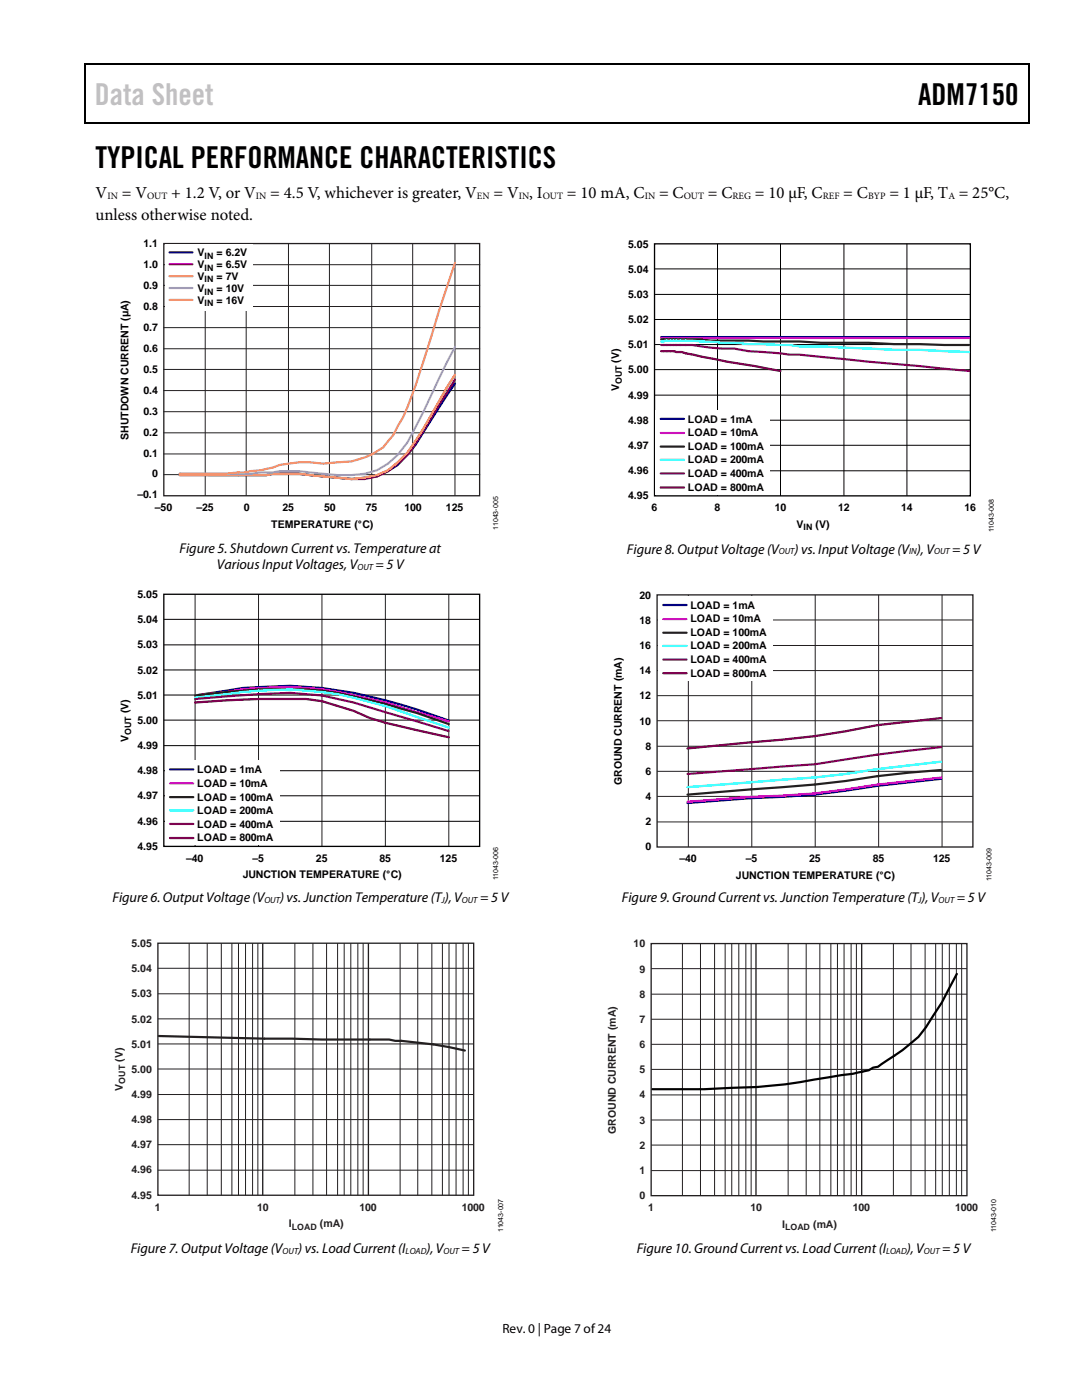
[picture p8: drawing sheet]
<svg xmlns="http://www.w3.org/2000/svg" width="216mm" height="279mm" viewBox="0 0 216 279" stroke-linecap="round" stroke-linejoin="round" font-family="sans-serif">
<path d="M16.9 12.7h.2v1h-.2zM16.9 12.7h.2v.3h-.2zM82.5 12.7h.3v.3h-.3zM205.1 12.7h.3v1h-.3zM205.1 12.7h.3v.3h-.3zM16.9 24.4h.2v.2h-.2zM82.3 24.4h.2v.2h-.2zM205.1 24.4h.3v.2h-.3z" fill="#000"/>
<path d="M17 13.7v10.7M17.1 12.8h65.4M82.8 12.8h122.3M205.2 13.7v10.7M17.1 24.5h188" fill="none" stroke="#000" stroke-width=".25"/>
<path d="M32.7 48.6h63v50.3h-63z" fill="none" stroke="#231f20" stroke-width=".26"/>
<g fill="none" stroke="#231f20" stroke-width=".2">
<path d="M32.7 57h63M32.7 52.8h63M41 48.6v50.3M49.1 48.6v50.3M57.6 48.6v50.3M65.7 48.6v50.3M74.2 48.6v50.3M82.3 48.6v50.3M90.8 48.6v50.3M32.7 77.9h63M32.7 73.7h63M32.7 69.6h63"/>
<path d="M32.7 65.4h63M32.7 61.2h63M32.7 94.7h63M32.7 90.6h63M32.7 86.4h63M32.7 82.2h63"/>
</g>
<path d="M90.8 76.5l-7.9 12.3-1.6 2-1.9 2-2 1.2-2.2 1.1-5.1 .5-5.6-.5a46.7 46.7 0 0 0-10.1-.6 29.9 29.9 0 0 1-6.9 .3h-11.6" fill="none" stroke="#000080" stroke-width=".44"/>
<path d="M90.8 75.8l-7.9 12.8a17.5 17.5 0 0 1-7.7 6.5l-2.4 .5h-2.7l-5.6-.5a46.7 46.7 0 0 0-10.1-.6 29.9 29.9 0 0 1-6.9 .3h-5.7l-5.9-.3" fill="none" stroke="#800080" stroke-width=".44"/>
<path d="M90.8 74.8l-1.6 2.4a107.6 107.6 0 0 1-7.9 13.1l-1.9 2-2 1.5a16.7 16.7 0 0 1-10.1 1.5l-2.8-.2a46.7 46.7 0 0 0-10.1-.6 29.9 29.9 0 0 1-6.9 .3h-11.6" fill="none" stroke="#f90" stroke-width=".44"/>
<path d="M90.8 69.3l-1.6 2.9a232.6 232.6 0 0 1-7.9 16.1 12.9 12.9 0 0 1-11.2 6.5 84.9 84.9 0 0 1-10.4-.8h-3.9l-1.4 .3h-2.3l-2.1 .2h-14.1" fill="none" stroke="#99f" stroke-width=".44"/>
<path d="M90.8 52.5l-3.2 9.5a218.5 218.5 0 0 1-7.2 21.3l-1.9 3.5-2 2.5a15 15 0 0 1-9.2 3l-2.8 .2a20.4 20.4 0 0 0-10.1 .8l-2.3 .5-2.1 .2-1.2 .3a97.2 97.2 0 0 1-12.9 .2" fill="none" stroke="#ff8080" stroke-width=".44"/>
<path d="M32.9 48.8h17.5v13.2h-17.5z" fill="#fff"/>
<path d="M33.8 50.4h4.6" fill="none" stroke="#000080" stroke-width=".44"/>
<path d="M33.8 52.7h4.6" fill="none" stroke="#800080" stroke-width=".44"/>
<path d="M33.8 55.1h4.6" fill="none" stroke="#f90" stroke-width=".44"/>
<path d="M33.8 57.5h4.6" fill="none" stroke="#99f" stroke-width=".44"/>
<path d="M33.8 59.9h4.6" fill="none" stroke="#ff8080" stroke-width=".44"/>
<path d="M38.9 118.6v50.3M51.6 118.6v50.3M64.2 118.6v50.3M76.9 118.6v50.3M89.6 118.6v50.3" fill="none" stroke="#231f20" stroke-width=".2"/>
<path d="M32.7 118.6h63v50.3h-63z" fill="none" stroke="#000" stroke-width=".26"/>
<path d="M32.7 128.7h63M32.7 123.6h63M32.7 138.7h63M32.7 133.7h63M32.7 158.8h63M32.7 153.8h63M32.7 148.8h63M32.7 143.7h63M32.7 163.9h63" fill="none" stroke="#000" stroke-width=".2"/>
<path d="M32.9 151.8h22.9v16.9h-22.9z" fill="#fff"/>
<path d="M38.9 138.8l9.5-1.5 3.2-.2a74.4 74.4 0 0 1 28.5 3.5l9.5 3.2M33.9 153.5h4.7" fill="none" stroke="#000080" stroke-width=".44"/>
<path d="M38.9 138.8l6.4-.7a61.5 61.5 0 0 1 25.3 .7l6.3 1.4 12.7 3.8M33.9 156.4h4.7" fill="none" stroke="#f0f" stroke-width=".44"/>
<path d="M38.9 138.8a137.8 137.8 0 0 1 22.2-1.2l3.1 .2a126.4 126.4 0 0 1 25.4 6.7M33.9 159.1h4.7M31.7 206.8l32.5 .7h13.4l1.3 .2a70.8 70.8 0 0 1 13.9 2" fill="none" stroke="#231f20" stroke-width=".44"/>
<path d="M38.9 139.2l9.5-1.1a57.3 57.3 0 0 1 15.8 0 83.5 83.5 0 0 1 19 5l6.4 2.1M33.9 161.7h4.7" fill="none" stroke="#0ff" stroke-width=".44"/>
<path d="M38.9 139.5l12.7-1 6.3-.2 6.3 .5 6.4 1.4 6.3 1.9M76.9 142.1l12.7 3.8M33.9 164.4h4.7" fill="none" stroke="#800080" stroke-width=".44"/>
<path d="M38.9 140.2a199.9 199.9 0 0 1 22.2-.7l3.1 .4 6.4 2 3.1 1.4 3.2 .9M76.9 144.2l12.7 2.9M33.9 167.2h4.7" fill="none" stroke="#800000" stroke-width=".44"/>
<g fill="none" stroke="#231f20" stroke-width=".2">
<path d="M31.5 198.3h63M31.5 193.2h63M37.7 188.2v50.3M41.3 188.2v50.3M44.2 188.2v50.3M46.3 188.2v50.3M47.6 188.2v50.3M49 188.2v50.3M50.4 188.2v50.3M51.5 188.2v50.3M58.8 188.2v50.3M62.4 188.2v50.3"/>
<path d="M65.2 188.2v50.3M67.4 188.2v50.3M68.7 188.2v50.3M70 188.2v50.3M71.4 188.2v50.3M72.5 188.2v50.3M79.8 188.2v50.3M83.4 188.2v50.3M86.2 188.2v50.3M88.3 188.2v50.3M89.6 188.2v50.3M91 188.2v50.3"/>
<path d="M92.4 188.2v50.3M93.5 188.2v50.3M31.5 218.4h63M31.5 213.3h63M31.5 208.3h63M31.5 203.3h63M31.5 233.5h63M31.5 228.4h63M31.5 223.4h63"/>
</g>
<path d="M31.5 188.2h63v50.3h-63zM52.4 188.2v50.3M73.5 188.2v50.3" fill="none" stroke="#231f20" stroke-width=".26"/>
<path d="M130.6 48.7h63v50.3h-63z" fill="none" stroke="#000" stroke-width=".26"/>
<g fill="none" stroke="#000" stroke-width=".2">
<path d="M130.6 53.7h63M130.6 58.8h63M143.2 48.7v50.3M155.7 48.7v50.3M168.4 48.7v50.3M181 48.7v50.3M130.6 63.8h63M130.6 68.8h63M130.6 73.8h63M130.6 78.9h63M130.6 83.9h63M130.6 88.9h63"/>
<path d="M130.6 94h63"/>
</g>
<path d="M130.8 81.8h22.9v16.9h-22.9z" fill="#fff"/>
<path d="M131.9 67.3h61.5M131.8 83.6h4.7" fill="none" stroke="#000080" stroke-width=".44"/>
<path d="M131.9 67.4h61.5M131.8 86.4h4.7" fill="none" stroke="#f0f" stroke-width=".44"/>
<path d="M131.9 67.7h7.9l2 .3h7.5l3 .1h7.2l4.3 .3h9.5l5.1 .3 15 .2M131.8 89.1h4.7" fill="none" stroke="#231f20" stroke-width=".44"/>
<path d="M131.9 68.1h.5l.2-.1h1.2a82.9 82.9 0 0 1 10.2 .4l13.6 .5 1.9 .2h4.3l14.6 .7h5.1l9.9 .5M131.8 91.8h4.7" fill="none" stroke="#0ff" stroke-width=".44"/>
<path d="M131.9 68.9h6.3a38.7 38.7 0 0 0 8.2 .7l2.9 .5 6.4 .4 1.9 .3h1.9l33.9 3.2M131.8 94.5h4.7" fill="none" stroke="#800080" stroke-width=".44"/>
<path d="M131.9 70.1h2.7l.3 .2h1.2l9 1.9 10.6 1.8M131.8 97.3h4.7" fill="none" stroke="#800000" stroke-width=".44"/>
<path d="M131.1 118.7h63v50.3h-63z" fill="none" stroke="#231f20" stroke-width=".26"/>
<g fill="none" stroke="#231f20" stroke-width=".2">
<path d="M137.4 118.7v50.3M150 118.7v50.3M162.7 118.7v50.3M175.3 118.7v50.3M188 118.7v50.3M131.1 123.7h63M131.1 128.8h63M131.1 133.8h63M131.1 138.8h63M131.1 143.8h63M131.1 148.9h63M131.1 153.9h63"/>
<path d="M131.1 158.9h63M131.1 164h63"/>
</g>
<path d="M131.3 119h22.9v16.8h-22.9z" fill="#fff"/>
<path d="M132.3 120.7h4.7M187.8 155.4l-12.7 1.4a149.7 149.7 0 0 1-25.3 2.5l-12.6 1" fill="none" stroke="#000080" stroke-width=".44"/>
<path d="M132.3 123.6h4.7M187.8 155.2l-12.7 1.4a149.7 149.7 0 0 1-25.3 2.4l-12.6 1" fill="none" stroke="#f0f" stroke-width=".44"/>
<path d="M132.3 126.3h4.7M187.8 153.7l-12.7 1.2a221.6 221.6 0 0 1-25.3 2.6l-12.6 1.1" fill="none" stroke="#231f20" stroke-width=".44"/>
<path d="M132.3 128.9h4.7M187.8 152l-12.7 1.5-6.4 1-6.1 .7-25.4 1.9" fill="none" stroke="#0ff" stroke-width=".44"/>
<path d="M132.3 131.6h4.7M187.8 149.1a344.4 344.4 0 0 0-25.2 3.4l-25.4 2" fill="none" stroke="#800080" stroke-width=".44"/>
<path d="M132.3 134.4h4.7M187.8 143.3l-12.7 1.4a163.5 163.5 0 0 1-25.3 3.4l-12.6 1.3" fill="none" stroke="#800000" stroke-width=".44"/>
<g fill="none" stroke="#231f20" stroke-width=".2">
<path d="M129.9 198.4h63M129.9 193.3h63M136.2 188.3v50.3M139.8 188.3v50.3M142.6 188.3v50.3M144.7 188.3v50.3M146 188.3v50.3M147.4 188.3v50.3M148.8 188.3v50.3M149.9 188.3v50.3M157.3 188.3v50.3M160.9 188.3v50.3"/>
<path d="M163.6 188.3v50.3M165.8 188.3v50.3M167.1 188.3v50.3M168.4 188.3v50.3M169.8 188.3v50.3M170.9 188.3v50.3M178.3 188.3v50.3M181.8 188.3v50.3M184.6 188.3v50.3M186.7 188.3v50.3M188 188.3v50.3M189.4 188.3v50.3"/>
<path d="M190.8 188.3v50.3M191.9 188.3v50.3M129.9 218.5h63M129.9 213.4h63M129.9 208.4h63M129.9 203.4h63M129.9 233.6h63M129.9 228.5h63M129.9 223.5h63"/>
</g>
<path d="M129.9 188.3h63v50.3h-63zM150.8 188.3v50.3M171.9 188.3v50.3" fill="none" stroke="#231f20" stroke-width=".26"/>
<path d="M190.9 194.4a68.7 68.7 0 0 1-6.1 10.6l-1.5 1.9a72.6 72.6 0 0 1-8.1 6l-1 .2-.9 .5-3.1 .7-7.7 1.1a86 86 0 0 1-16.7 1.7l-5.2 .3h-10.4" fill="none" stroke="#000" stroke-width=".44"/>
<text font-size="6" fill="#c1c1c1" x="18.9" y="20.9">Data Sheet</text>
<g font-size="6">
<text x="183.2" y="20.9">ADM7150</text>
<text x="19" y="33.6">TYPICAL PERFORMANCE CHARACTERISTICS</text>
</g>
<g font-size="3.3">
<text x="19" y="39.5">V</text>
<text x="24.3" y="39.5">= V</text>
<text x="34.2" y="39.5">+ 1.2 V, or V</text>
<text x="53.9" y="39.5">= 4.5 V, whichever is greater, V</text>
<text x="98.5" y="39.5">= V , I</text>
<text x="113.1" y="39.5">= 10 mA, C</text>
<text x="131.5" y="39.5">= C</text>
<text x="141.3" y="39.5">= C</text>
<text x="150.6" y="39.5">= 10 µF, C</text>
<text x="168.3" y="39.5">= C</text>
<text x="177.5" y="39.5">= 1 µF, T = 25°C,</text>
<text x="19.1" y="43.8">unless otherwise noted.</text>
</g>
<g font-size="2.8">
<text x="35.8" y="110.4">Figure 5. Shutdown Current vs. Temperature at</text>
<text x="43.3" y="113.5">Various Input Voltages, V</text>
<text x="74.9" y="113.5">= 5 V</text>
<text x="125.1" y="110.5">Figure 8. Output Voltage (V</text>
<text x="158.5" y="110.5">)vs. Input Voltage (V ), V</text>
<text x="190" y="110.5">= 5 V</text>
<text x="22.4" y="180">Figure 6. Output Voltage (V</text>
<text x="55.9" y="180">)vs. Junction Temperature (T), V</text>
<text x="95.8" y="180">= 5 V</text>
<text x="124.1" y="180">Figure 9. Ground Current vs. Junction Temperature (T),V</text>
<text x="190.9" y="180">= 5 V</text>
<text x="26.1" y="250.1">Figure 7. Output Voltage (V</text>
<text x="59.5" y="250.1">)vs. Load Current(I</text>
<text x="85.1" y="250.1">), V</text>
<text x="92.1" y="250.1">= 5 V</text>
<text x="127" y="250.1">Figure 10. Ground Current vs. Load Current (I</text>
<text x="180.9" y="250.1">),V</text>
<text x="188" y="250.1">= 5 V</text>
</g>
<text font-size="2.7" x="100.2" y="266">Rev. 0 | Page 7 of24</text>
<g font-size="2.1">
<text x="28.6" y="53.5">1.0</text>
<text x="28.6" y="49.3">1.1</text>
<text x="39.4" y="51.1">V</text>
<text x="39.4" y="53.5">V</text>
<text x="43.2" y="51.1">= 6.2V</text>
<text x="43.2" y="53.5">= 6.5V</text>
<text x="125.3" y="49.4">5.05</text>
<text x="28.6" y="57.7">0.9</text>
<text x="39.4" y="55.8">V</text>
<text x="39.4" y="58.3">V</text>
<text x="43.2" y="55.8">= 7V</text>
<text x="43.2" y="58.3">= 10V</text>
<text x="125.3" y="59.5">5.03</text>
<text x="125.3" y="54.4">5.04</text>
<text x="28.6" y="61.8">0.8</text>
<text x="39.4" y="60.6">V</text>
<text x="43.2" y="60.6">= 16V</text>
<text x="125.3" y="64.5">5.02</text>
<text x="28.6" y="70.2">0.6</text>
<text x="28.6" y="66">0.7</text>
<text x="125.3" y="69.5">5.01</text>
<text x="28.6" y="74.4">0.5</text>
<text x="123.6" y="72.4" transform="rotate(-90 123.6 72.4)">(V)</text>
<text x="125.3" y="74.5">5.00</text>
<text x="28.6" y="82.7">0.3</text>
<text x="28.6" y="78.6">0.4</text>
<text x="123.6" y="78.1" transform="rotate(-90 123.6 78.1)">V</text>
<text x="125.3" y="79.5">4.99</text>
<text x="25.7" y="87.8" transform="rotate(-90 25.7 87.8)">SHUTDOWN CURRENT (µA)</text>
<text x="28.6" y="86.9">0.2</text>
<text x="125.3" y="89.6">4.97</text>
<text x="125.3" y="84.6">4.98</text>
<text x="137.2" y="89.8">LOAD = 100mA</text>
<text x="137.2" y="84.3">LOAD = 1mA</text>
<text x="137.2" y="87.1">LOAD = 10mA</text>
<text x="28.6" y="91.1">0.1</text>
<text x="30.4" y="95.3">0</text>
<text x="125.3" y="94.6">4.96</text>
<text x="137.2" y="92.4">LOAD = 200mA</text>
<text x="137.2" y="95.2">LOAD = 400mA</text>
<text x="27.4" y="99.5">–0.1</text>
<text x="30.9" y="102">–50</text>
<text x="39.2" y="102">–25</text>
<text x="48.7" y="102">0</text>
<text x="56.4" y="102">25</text>
<text x="64.7" y="102">50</text>
<text x="73" y="102">75</text>
<text x="80.7" y="102">100</text>
<text x="89" y="102">125</text>
<text x="125.3" y="99.6">4.95</text>
<text x="137.2" y="97.9">LOAD = 800mA</text>
<text x="54.1" y="105.3">TEMPERATURE (°C)</text>
<text x="130" y="102">6</text>
<text x="142.6" y="102">8</text>
<text x="154.6" y="102">10</text>
<text x="159" y="105.3">V</text>
<text x="162.7" y="105.3">(V)</text>
<text x="167.2" y="102">12</text>
<text x="179.8" y="102">14</text>
<text x="192.4" y="102">16</text>
<text x="27.4" y="119.4">5.05</text>
<text x="127.6" y="119.5">20</text>
<text x="27.4" y="124.4">5.04</text>
<text x="127.6" y="124.5">18</text>
<text x="137.7" y="124.2">LOAD = 10mA</text>
<text x="137.7" y="121.5">LOAD = 1mA</text>
<text x="27.4" y="129.4">5.03</text>
<text x="127.6" y="129.5">16</text>
<text x="137.7" y="129.6">LOAD = 200mA</text>
<text x="137.7" y="127">LOAD = 100mA</text>
<text x="27.4" y="134.4">5.02</text>
<text x="127.6" y="134.6">14</text>
<text x="137.7" y="135.1">LOAD = 800mA</text>
<text x="137.7" y="132.3">LOAD = 400mA</text>
<text x="25.7" y="142.3" transform="rotate(-90 25.7 142.3)">(V)</text>
<text x="27.4" y="139.5">5.01</text>
<text x="127.6" y="139.6">12</text>
<text x="25.7" y="148" transform="rotate(-90 25.7 148)">V</text>
<text x="27.4" y="149.5">4.99</text>
<text x="27.4" y="144.5">5.00</text>
<text x="127.6" y="144.6">10</text>
<text x="128.8" y="149.6">8</text>
<text x="27.4" y="154.5">4.98</text>
<text x="39.3" y="154.3">LOAD = 1mA</text>
<text x="128.8" y="154.6">6</text>
<text x="27.4" y="159.5">4.97</text>
<text x="39.3" y="157">LOAD = 10mA</text>
<text x="39.3" y="159.8">LOAD = 100mA</text>
<text x="124.1" y="156.7" transform="rotate(-90 124.1 156.7)">GROUND CURRENT (mA)</text>
<text x="128.8" y="159.7">4</text>
<text x="27.4" y="164.6">4.96</text>
<text x="39.3" y="162.4">LOAD = 200mA</text>
<text x="39.3" y="165.1">LOAD = 400mA</text>
<text x="39.3" y="167.9">LOAD = 800mA</text>
<text x="128.8" y="164.7">2</text>
<text x="27.4" y="169.6">4.95</text>
<text x="37.2" y="172">–40</text>
<text x="50.4" y="172">–5</text>
<text x="63" y="172">25</text>
<text x="75.7" y="172">85</text>
<text x="87.8" y="172">125</text>
<text x="128.8" y="169.7">0</text>
<text x="135.6" y="172.1">–40</text>
<text x="148.8" y="172.1">–5</text>
<text x="161.5" y="172.1">25</text>
<text x="174.1" y="172.1">85</text>
<text x="186.2" y="172.1">125</text>
<text x="48.4" y="175.3">JUNCTION TEMPERATURE (°C)</text>
<text x="146.9" y="175.4">JUNCTION TEMPERATURE (°C)</text>
</g>
<g font-size="2.1" fill="#231f20">
<text x="26.2" y="189">5.05</text>
<text x="126.4" y="189.1">10</text>
<text x="26.2" y="194">5.04</text>
<text x="127.6" y="194.1">9</text>
<text x="26.2" y="199">5.03</text>
<text x="127.6" y="199.1">8</text>
<text x="26.2" y="209.1">5.01</text>
<text x="26.2" y="204.1">5.02</text>
<text x="127.6" y="209.2">6</text>
<text x="127.6" y="204.1">7</text>
<text x="24.5" y="211.9" transform="rotate(-90 24.5 211.9)">(V)</text>
<text x="26.2" y="214.1">5.00</text>
<text x="127.6" y="214.2">5</text>
<text x="24.5" y="217.7" transform="rotate(-90 24.5 217.7)">V</text>
<text x="26.2" y="219.1">4.99</text>
<text x="127.6" y="219.2">4</text>
<text x="26.2" y="224.1">4.98</text>
<text x="122.9" y="226.3" transform="rotate(-90 122.9 226.3)">GROUND CURRENT (mA)</text>
<text x="127.6" y="224.2">3</text>
<text x="26.2" y="229.2">4.97</text>
<text x="127.6" y="229.2">2</text>
<text x="26.2" y="239.2">4.95</text>
<text x="26.2" y="234.2">4.96</text>
<text x="127.6" y="239.3">0</text>
<text x="127.6" y="234.3">1</text>
<text x="30.9" y="241.6">1</text>
<text x="51.3" y="241.6">10</text>
<text x="57.7" y="244.9">I</text>
<text x="63.8" y="244.9">(mA)</text>
<text x="71.7" y="241.6">100</text>
<text x="92.1" y="241.6">1000</text>
<text x="129.3" y="241.7">1</text>
<text x="149.7" y="241.7">10</text>
<text x="156.1" y="245">I</text>
<text x="162.3" y="245">(mA)</text>
<text x="170.2" y="241.7">100</text>
<text x="190.6" y="241.7">1000</text>
</g>
<g font-size="1.9">
<text x="21.4" y="39.7">IN</text>
<text x="29.4" y="39.7">OUT</text>
<text x="51.1" y="39.7">IN</text>
<text x="95.2" y="39.7">EN</text>
<text x="103.5" y="39.7">IN</text>
<text x="108.3" y="39.7">OUT</text>
<text x="128.7" y="39.7">IN</text>
<text x="136.4" y="39.7">OUT</text>
<text x="146.2" y="39.7">REG</text>
<text x="164.2" y="39.7">REF</text>
<text x="173.2" y="39.7">BYP</text>
<text x="189.2" y="39.7">A</text>
</g>
<g font-size="1.8">
<text x="40.8" y="51.6">IN</text>
<text x="40.8" y="54">IN</text>
<text x="40.8" y="56.4">IN</text>
<text x="40.8" y="58.8">IN</text>
<text x="40.8" y="61.1">IN</text>
<text x="124.1" y="76.7" transform="rotate(-90 124.1 76.7)">OUT</text>
<text x="160.4" y="105.9">IN</text>
<text x="71.3" y="113.7">OUT</text>
<text x="155.4" y="110.7">OUT</text>
<text x="181.4" y="110.7">IN</text>
<text x="186.4" y="110.7">OUT</text>
<text x="26.2" y="146.6" transform="rotate(-90 26.2 146.6)">OUT</text>
<text x="52.7" y="180.1">OUT</text>
<text x="88.1" y="180.1">J</text>
<text x="92.2" y="180.1">OUT</text>
<text x="183.2" y="180.2">J</text>
<text x="187.3" y="180.2">OUT</text>
<text x="56.4" y="250.2">OUT</text>
<text x="80.9" y="250.2">LOAD</text>
<text x="88.5" y="250.2">OUT</text>
<text x="176.8" y="250.3">LOAD</text>
<text x="184.4" y="250.3">OUT</text>
</g>
<g font-size="1.8" fill="#231f20">
<text x="25" y="216.3" transform="rotate(-90 25 216.3)">OUT</text>
<text x="58.2" y="245.4">LOAD</text>
<text x="156.7" y="245.5">LOAD</text>
</g>
<g font-size="1.4">
<text x="99.4" y="105.7" transform="rotate(-90 99.4 105.7)">11043-005</text>
<text x="198.3" y="106.3" transform="rotate(-90 198.3 106.3)">11043-008</text>
<text x="99.4" y="175.7" transform="rotate(-90 99.4 175.7)">11043-006</text>
<text x="197.8" y="175.8" transform="rotate(-90 197.8 175.8)">11043-009</text>
<text x="100.4" y="245.8" transform="rotate(-90 100.4 245.8)">11043-007</text>
<text x="198.8" y="245.9" transform="rotate(-90 198.8 245.9)">11043-010</text>
</g>
</svg>
